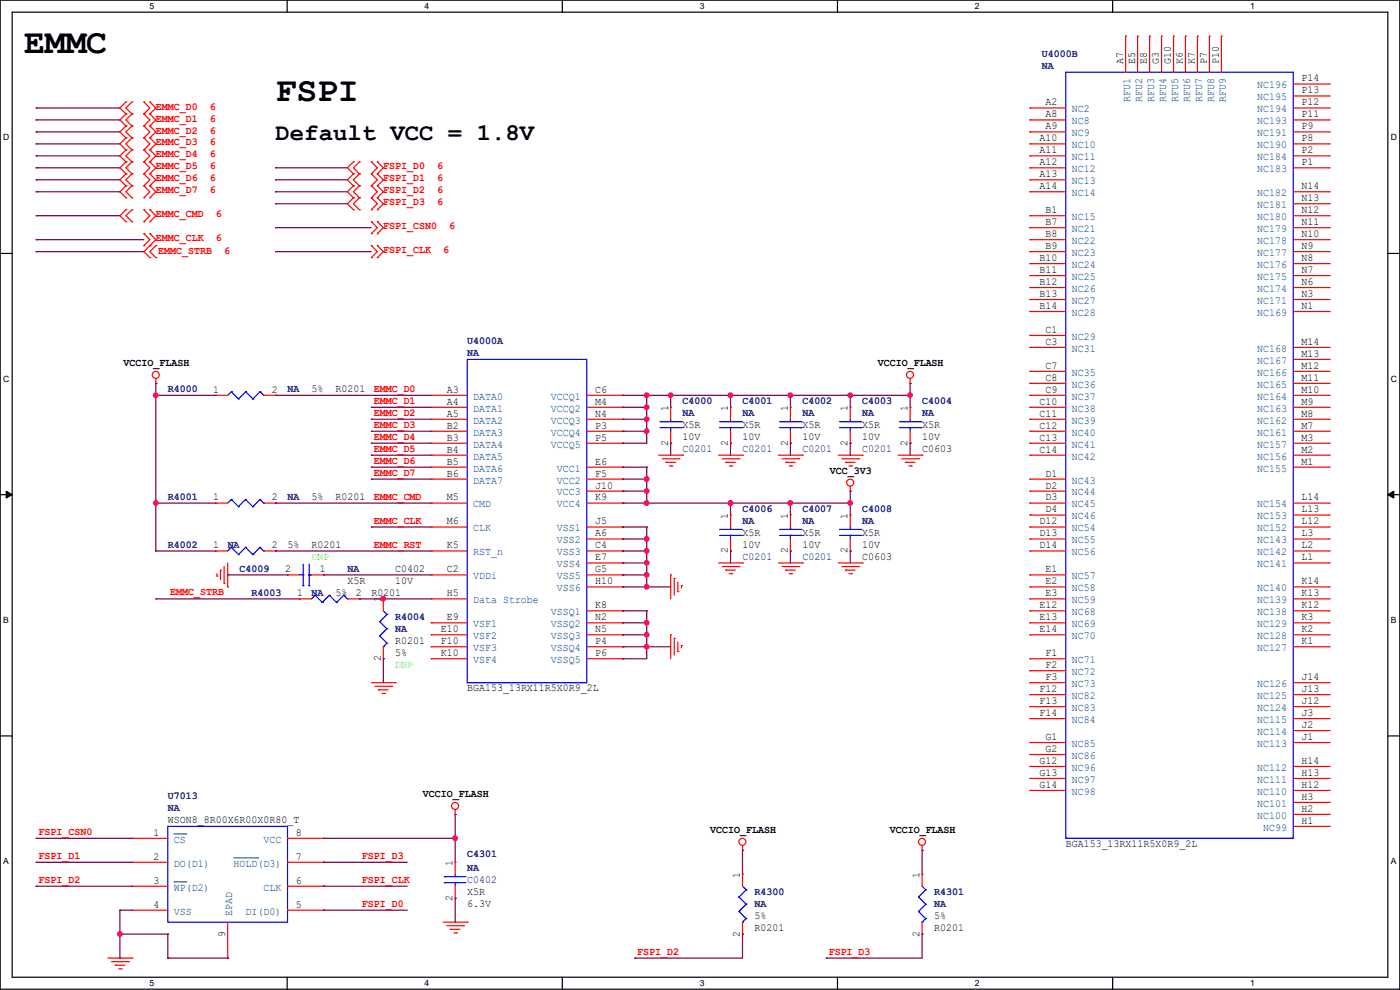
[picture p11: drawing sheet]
<svg xmlns="http://www.w3.org/2000/svg" width="297mm" height="210mm" viewBox="0 0 297 210" stroke-linecap="round" stroke-linejoin="round" font-family="sans-serif">
<path d="M0 0h297v209.8h-297zM2.6 2.6h291.8v204.7h-291.8z" fill="none" stroke="#000" stroke-width=".25"/>
<g fill="#fff">
<path d="M31.8 .3h.9v2h-.9z"/>
<path d="M31.8 207.6h.9v2h-.9z"/>
</g>
<path d="M60.9 0v2.6M60.9 207.3v2.5" fill="none" stroke="#000" stroke-width=".25"/>
<g fill="#fff">
<path d="M90.1 .3h1v2h-1z"/>
<path d="M90.1 207.6h1v2h-1z"/>
</g>
<path d="M119.3 0v2.6M119.3 207.3v2.5" fill="none" stroke="#000" stroke-width=".25"/>
<g fill="#fff">
<path d="M148.5 .3h.9v2h-.9z"/>
<path d="M148.5 207.6h.9v2h-.9z"/>
</g>
<path d="M177.7 0v2.6M177.7 207.3v2.5" fill="none" stroke="#000" stroke-width=".25"/>
<g fill="#fff">
<path d="M206.8 .3h1v2h-1z"/>
<path d="M206.8 207.6h1v2h-1z"/>
</g>
<path d="M236.1 0v2.6M236.1 207.3v2.5" fill="none" stroke="#000" stroke-width=".25"/>
<g fill="#fff">
<path d="M265.2 .3h1v2h-1z"/>
<path d="M265.2 207.6h1v2h-1z"/>
<path d="M.7 28.2h1.2v1.9h-1.2z"/>
<path d="M295.1 28.2h1.2v1.9h-1.2z"/>
<path d="M.7 79.3h1.2v2h-1.2z"/>
<path d="M295.1 79.3h1.2v2h-1.2z"/>
</g>
<path d="M0 53.8h2.6M294.4 53.8h2.6" fill="none" stroke="#000" stroke-width=".25"/>
<g fill="#fff">
<path d="M.7 130.5h1.2v2h-1.2z"/>
<path d="M295.1 130.5h1.1v2h-1.1z"/>
</g>
<path d="M0 104.9h2.6M294.4 104.9h2.6" fill="none" stroke="#000" stroke-width=".25"/>
<path d="M1.3 104.2l1.3 .7-1.3 .8zM294.4 104.9l1.3-.7v1.5z" fill="#000" stroke="#000" stroke-width=".21"/>
<g fill="#fff">
<path d="M.7 181.7h1.2v2h-1.2z"/>
<path d="M295.1 181.7h1.1v2h-1.1z"/>
</g>
<path d="M0 156.1h2.6M294.4 156.1h2.6" fill="none" stroke="#000" stroke-width=".25"/>
<g fill="none" stroke="#f00" stroke-width=".25">
<path d="M238.8 7.7h.1M238.8 7.7v7.6M241.3 7.7h.1M241.3 7.7v7.6M243.9 7.7h.1M243.9 7.7v7.6M246.4 7.7h.1M246.4 7.7v7.6M249 7.7h.1M249 7.7v7.6M251.5 7.7h.1M251.5 7.7v7.6"/>
<path d="M254 7.7h.1M254 7.7v7.6M256.6 7.7h.1M256.6 7.7v7.6M259.1 7.7h.1M259.1 7.7v7.6M274.4 17.8h7.6M282 17.8h.1M26.7 21.6h.1M26.7 24.2h.1M26.7 26.7h.1M26.7 29.3h.1"/>
<path d="M26.7 31.8h.1M26.7 34.3h.1M26.7 36.9h.1M26.7 39.4h.1M26.7 21.6l-1.3 1.3 1.3 1.3M26.7 29.3l-1.3 1.2 1.3 1.3M26.7 24.2l-1.3 1.2 1.3 1.3M26.7 31.8l-1.3 1.3 1.3 1.2M26.7 26.7l-1.3 1.3 1.3 1.3M26.7 34.3l-1.3 1.3 1.3 1.3M26.7 36.9l-1.3 1.2 1.3 1.3M26.7 39.4l-1.3 1.3 1.3 1.3"/>
<path d="M28 24.2h.1M28 21.6h.1M28 26.7h.1M28 29.3h.1M28 31.8h.1M28 34.3h.1M28 36.9h.1M28 39.4h.1M28 21.6l-1.3 1.3 1.3 1.3M28 26.7l-1.3 1.3 1.3 1.3M28 24.2l-1.3 1.2 1.3 1.3M28 29.3l-1.3 1.2 1.3 1.3"/>
<path d="M28 31.8l-1.3 1.3 1.3 1.2M28 34.3l-1.3 1.3 1.3 1.3M28 36.9l-1.3 1.2 1.3 1.3M28 39.4l-1.3 1.3 1.3 1.3M30.5 24.2h.1M30.5 21.6h.1M30.5 26.7h.1M30.5 29.3h.1M30.5 31.8h.1M30.5 34.3h.1M30.5 36.9h.1M30.5 39.4h.1"/>
<path d="M30.5 26.7l1.3 1.3-1.3 1.3M30.5 21.6l1.3 1.3-1.3 1.3M30.5 29.3l1.3 1.2-1.3 1.3M30.5 24.2l1.3 1.2-1.3 1.3M30.5 31.8l1.3 1.3-1.3 1.2M30.5 34.3l1.3 1.3-1.3 1.3M30.5 36.9l1.3 1.2-1.3 1.3M30.5 39.4l1.3 1.3-1.3 1.3M31.8 24.2h.1M31.8 21.6h.1M31.8 26.7h.1M31.8 29.3h.1"/>
<path d="M31.8 31.8h.1M31.8 34.3h.1M31.8 36.9h.1M31.8 39.4h.1M31.8 29.3l1.3 1.2-1.3 1.3M31.8 21.6l1.3 1.3-1.3 1.3M31.8 31.8l1.3 1.3-1.3 1.2M31.8 24.2l1.3 1.2-1.3 1.3M31.8 34.3l1.3 1.3-1.3 1.3M31.8 26.7l1.3 1.3-1.3 1.3M31.8 36.9l1.3 1.2-1.3 1.3M31.8 39.4l1.3 1.3-1.3 1.3"/>
<path d="M75 34.3h.1M75 36.9h.1M75 39.4h.1M75 34.3l-1.3 1.3 1.3 1.3M75 36.9l-1.3 1.2 1.3 1.3M75 39.4l-1.3 1.3 1.3 1.3M76.2 36.9h.1M76.2 34.3h.1M76.2 39.4h.1M76.2 34.3l-1.2 1.3 1.2 1.3M76.2 39.4l-1.2 1.3 1.2 1.3M76.2 36.9l-1.2 1.2 1.2 1.3"/>
<path d="M78.8 36.9h.1M78.8 34.3h.1M78.8 39.4h.1M78.8 39.4l1.3 1.3-1.3 1.3M78.8 34.3l1.3 1.3-1.3 1.3M78.8 36.9l1.3 1.2-1.3 1.3M80.1 36.9h.1M80.1 34.3h.1M80.1 39.4h.1M80.1 34.3l1.2 1.3-1.2 1.3M80.1 36.9l1.2 1.2-1.2 1.3M80.1 39.4l1.2 1.3-1.2 1.3"/>
<path d="M218.5 22.9h.1M218.5 25.4h.1M218.5 28h.1M218.5 30.5h.1M218.5 33.1h.1M218.5 35.6h.1M218.5 38.1h.1M218.5 22.9h7.6M218.5 25.4h7.6M218.5 28h7.6M218.5 30.5h7.6M218.5 33.1h7.6"/>
<path d="M218.5 35.6h7.6M218.5 38.1h7.6M274.4 22.9h7.6M274.4 25.4h7.6M274.4 28h7.6M274.4 30.5h7.6M274.4 33.1h7.6M274.4 35.6h7.6M274.4 20.4h7.6M282 35.6h.1M282 33.1h.1M282 30.5h.1"/>
<path d="M282 28h.1M282 25.4h.1M282 22.9h.1M282 20.4h.1M26.7 42h.1M26.7 44.5h.1M26.7 47h.1M26.7 44.5l-1.3 1.3 1.3 1.2M28 42h.1M28 47h.1M28 44.5h.1M28 44.5l-1.3 1.3 1.3 1.2"/>
<path d="M30.5 42h.1M30.5 47h.1M30.5 44.5h.1M30.5 52.1h.1M30.5 49.6h.1M30.5 44.5l1.3 1.3-1.3 1.2M30.5 49.6l1.3 1.2-1.3 1.3M31.8 42h.1M31.8 47h.1M31.8 44.5h.1M31.8 52.1h.1M31.8 49.6h.1"/>
<path d="M31.8 54.7h.1M31.8 44.5l1.3 1.3-1.3 1.2M31.8 49.6l1.3 1.2-2.6 2.6 1.3 1.3M33.1 54.7h.1M33.1 52.1h.1M33.1 52.1l-1.3 1.3 1.3 1.3M75 42h.1M75 44.5h.1M75 42l-1.3 1.2 1.3 1.3M76.2 42h.1M76.2 44.5h.1M76.2 42l-1.2 1.2 1.2 1.3"/>
<path d="M78.8 42h.1M78.8 44.5h.1M78.8 49.6h.1M78.8 47h.1M78.8 54.7h.1M78.8 52.1h.1M78.8 42l1.3 1.2-1.3 1.3M78.8 47l1.3 1.3-1.3 1.3M78.8 52.1l1.3 1.3-1.3 1.3M80.1 42h.1M80.1 44.5h.1M80.1 49.6h.1"/>
<path d="M80.1 47h.1M80.1 54.7h.1M80.1 52.1h.1M80.1 42l1.2 1.2-1.2 1.3M80.1 47l1.2 1.3-1.2 1.3M80.1 52.1l1.2 1.3-1.2 1.3M218.5 40.7h.1M218.5 45.8h.1M218.5 48.3h.1M218.5 50.8h.1M218.5 53.4h.1M218.5 55.9h.1"/>
<path d="M218.5 58.5h.1M218.5 40.7h7.6M218.5 45.8h7.6M218.5 48.3h7.6M218.5 50.8h7.6M218.5 53.4h7.6M218.5 55.9h7.6M218.5 58.5h7.6M274.4 40.7h7.6M274.4 45.8h7.6M274.4 48.3h7.6M274.4 50.8h7.6"/>
<path d="M274.4 53.4h7.6M274.4 55.9h7.6M274.4 58.5h7.6M274.4 43.2h7.6M282 58.5h.1M282 55.9h.1M282 53.4h.1M282 50.8h.1M282 48.3h.1M282 45.8h.1M282 43.2h.1M282 40.7h.1"/>
<path d="M218.5 61h.1M218.5 63.5h.1M218.5 66.1h.1M218.5 71.2h.1M218.5 73.7h.1M218.5 78.8h.1M218.5 61h7.6M218.5 63.5h7.6M218.5 66.1h7.6M218.5 71.2h7.6M218.5 73.7h7.6M218.5 78.8h7.6"/>
<path d="M274.4 61h7.6M274.4 63.5h7.6M274.4 66.1h7.6M274.4 73.7h7.6M274.4 78.8h7.6M274.4 76.2h7.6M282 78.8h.1M282 76.2h.1M282 73.7h.1M282 66.1h.1M282 63.5h.1M282 61h.1"/>
<path d="M33.1 81.3h.1M33.1 80.3v1M45.8 83.9h.1M45.8 83.9h2.5M55.9 83.9h2.6M58.5 83.9h.1M91.5 91.5h.1M91.5 83.9h.1M91.5 86.4h.1M91.5 88.9h.1M91.5 94h.1M91.5 96.6h.1"/>
<path d="M91.5 99.1h.1M91.5 96.6h7.6M91.5 83.9h7.6M91.5 86.4h7.6M91.5 88.9h7.6M91.5 91.5h7.6M91.5 94h7.6M91.5 99.1h7.6M124.5 83.9h7.6M124.5 86.4h7.6M124.5 88.9h7.6M124.5 91.5h7.6"/>
<path d="M124.5 94h7.6M124.5 99.1h7.6M132.1 99.1h.1M132.1 88.9h.1M132.1 86.4h.1M132.1 83.9h.1M132.1 94h.1M132.1 91.5h.1M139.7 96.6h5.1M140.5 97.3h3.6M141.3 98.1h.1M141.3 98.1h2"/>
<path d="M142 98.8h.5M142.3 86.4h.1M142.3 94h.1M142.3 86.4v2.5M142.3 91.5v2.5M142.5 98.8h.1M144.1 97.3h.1M144.8 96.6h.1M152.4 96.6h5.1M153.2 97.3h3.6M154 98.1h.1M154 98.1h2"/>
<path d="M154.7 98.8h.5M155 86.4h.1M155 94h.1M155 86.4v2.5M155 91.5v2.5M155.2 98.8h.1M156.8 97.3h.1M157.5 96.6h.1M165.1 96.6h5.1M165.9 97.3h3.6M166.7 98.1h.1M166.7 98.1h2"/>
<path d="M167.4 98.8h.5M167.7 86.4h.1M167.7 94h.1M167.7 86.4v2.5M167.7 91.5v2.5M167.9 98.8h.1M169.5 97.3h.1M170.2 96.6h.1M177.8 96.6h5.1M178.6 97.3h3.6M179.4 98.1h.1M179.4 98.1h2"/>
<path d="M180.1 98.8h.5M180.4 86.4h.1M180.4 94h.1M180.4 86.4v2.5M180.4 91.5v2.5M180.6 98.8h.1M182.2 97.3h.1M182.9 96.6h.1M190.5 96.6h5.1M191.3 97.3h3.6M192.1 98.1h.1M192.1 98.1h2"/>
<path d="M192.8 98.8h.5M193.1 81.3h.1M193.1 86.4h.1M193.1 94h.1M193.1 80.3v1M193.1 86.4v2.5M193.1 91.5v2.5M193.3 98.8h.1M194.9 97.3h.1M195.6 96.6h.1M218.5 81.3h.1M218.5 83.9h.1"/>
<path d="M218.5 86.4h.1M218.5 88.9h.1M218.5 91.5h.1M218.5 94h.1M218.5 96.6h.1M218.5 96.6h7.6M218.5 83.9h7.6M218.5 81.3h7.6M218.5 86.4h7.6M218.5 88.9h7.6M218.5 91.5h7.6M218.5 94h7.6"/>
<path d="M274.4 96.6h7.6M274.4 83.9h7.6M274.4 81.3h7.6M274.4 86.4h7.6M274.4 88.9h7.6M274.4 91.5h7.6M274.4 94h7.6M274.4 99.1h7.6M282 99.1h.1M282 96.6h.1M282 94h.1M282 91.5h.1"/>
<path d="M282 88.9h.1M282 86.4h.1M282 83.9h.1M282 81.3h.1M45.8 106.7h.1M45.8 116.9h.1M45.8 106.7h2.5M45.8 116.9h2.5M48.3 119.4v5.1M55.9 106.7h2.6M55.9 116.9h2.6M58.5 106.7h.1"/>
<path d="M58.5 116.9h.1M91.5 101.6h.1M91.5 116.9h.1M91.5 106.7h.1M91.5 111.8h.1M91.5 106.7h7.6M91.5 101.6h7.6M91.5 111.8h7.6M91.5 116.9h7.6M124.5 119.4h7.6M124.5 106.7h7.6M124.5 101.6h7.6"/>
<path d="M124.5 104.2h7.6M124.5 111.8h7.6M124.5 114.3h7.6M124.5 116.9h7.6M132.1 106.7h.1M132.1 119.4h.1M132.1 104.2h.1M132.1 114.3h.1M132.1 101.6h.1M132.1 111.8h.1M132.1 116.9h.1M152.4 119.4h5.1"/>
<path d="M155 109.3h.1M155 116.9h.1M155 109.3v2.5M155 114.3v2.6M157.5 119.4h.1M165.1 119.4h5.1M167.7 109.3h.1M167.7 116.9h.1M167.7 109.3v2.5M167.7 114.3v2.6M170.2 119.4h.1M177.8 119.4h5.1"/>
<path d="M180.4 104.2h.1M180.4 109.3h.1M180.4 116.9h.1M180.4 103.2v1M180.4 109.3v2.5M180.4 114.3v2.6M182.9 119.4h.1M218.5 101.6h.1M218.5 104.2h.1M218.5 106.7h.1M218.5 109.3h.1M218.5 111.8h.1"/>
<path d="M218.5 114.3h.1M218.5 116.9h.1M218.5 106.7h7.6M218.5 101.6h7.6M218.5 104.2h7.6M218.5 109.3h7.6M218.5 111.8h7.6M218.5 114.3h7.6M218.5 116.9h7.6M274.4 119.4h7.6M274.4 106.7h7.6M274.4 109.3h7.6"/>
<path d="M274.4 111.8h7.6M274.4 114.3h7.6M274.4 116.9h7.6M282 119.4h.1M282 116.9h.1M282 114.3h.1M282 111.8h.1M282 109.3h.1M282 106.7h.1M46 122.2h.1M46 121.7v.5M46.8 120.9h.1"/>
<path d="M46.8 120.9v2.1M47.5 123.7h.1M47.5 120.2v3.5M48.3 124.5h.1M61 122h.1M61 122h2.5M63.5 127h.1M63.5 127h2.6M66.1 122h2.5M68.6 122h.1M73.7 127h2.5M76.2 127h.1"/>
<path d="M81.3 127h.1M81.3 139.7h.1M81.3 127v2.6M81.3 137.2v2.5M91.5 122h.1M91.5 127h.1M91.5 132.1h.1M91.5 134.7h.1M91.5 137.2h.1M91.5 139.7h.1M91.5 127h7.6M91.5 122h7.6"/>
<path d="M91.5 132.1h7.6M91.5 134.7h7.6M91.5 139.7h7.6M91.5 137.2h7.6M124.5 122h7.6M124.5 124.5h7.6M124.5 129.6h7.6M124.5 132.1h7.6M124.5 134.7h7.6M124.5 139.7h7.6M124.5 137.2h7.6M132.1 137.2h.1"/>
<path d="M132.1 134.7h.1M132.1 132.1h.1M132.1 129.6h.1M132.1 139.7h.1M132.1 122h.1M132.1 124.5h.1M142.3 122h.1M142.3 134.7h.1M142.3 122v5M142.3 134.7v5M143 122.7h.1M143 135.4h.1"/>
<path d="M143 122.7v3.6M143 135.4v3.6M143.8 125.5h.1M143.8 138.2h.1M143.8 123.5v2M143.8 136.2v2M144.6 124.2h.1M144.6 136.9h.1M144.6 124.2v.6M144.6 136.9v.6M153.2 120.2h3.6M154 120.9h.1"/>
<path d="M154 120.9h2M154.7 121.7h.5M155.2 121.7h.1M156.8 120.2h.1M165.9 120.2h3.6M166.7 120.9h.1M166.7 120.9h2M167.4 121.7h.5M167.9 121.7h.1M169.5 120.2h.1M178.6 120.2h3.6M179.4 120.9h.1"/>
<path d="M179.4 120.9h2M180.1 121.7h.5M180.6 121.7h.1M182.2 120.2h.1M218.5 122h.1M218.5 124.5h.1M218.5 127h.1M218.5 129.6h.1M218.5 132.1h.1M218.5 134.7h.1M218.5 139.7h.1M218.5 127h7.6"/>
<path d="M218.5 122h7.6M218.5 124.5h7.6M218.5 129.6h7.6M218.5 132.1h7.6M218.5 134.7h7.6M218.5 139.7h7.6M274.4 127h7.6M274.4 124.5h7.6M274.4 129.6h7.6M274.4 132.1h7.6M274.4 134.7h7.6M274.4 137.2h7.6"/>
<path d="M282 137.2h.1M282 134.7h.1M282 132.1h.1M282 129.6h.1M282 127h.1M282 124.5h.1M78.8 144.8h5.1M79.5 145.6h3.6M80.3 146.3h.1M80.3 146.3h2M81.1 147.1h.5M81.6 147.1h.1"/>
<path d="M83.1 145.6h.1M83.9 144.8h.1M218.5 142.3h.1M218.5 144.8h.1M218.5 147.4h.1M218.5 149.9h.1M218.5 152.4h.1M218.5 157.5h.1M218.5 144.8h7.6M218.5 142.3h7.6M218.5 147.4h7.6M218.5 149.9h7.6"/>
<path d="M218.5 152.4h7.6M218.5 157.5h7.6M274.4 144.8h7.6M274.4 147.4h7.6M274.4 149.9h7.6M274.4 152.4h7.6M274.4 157.5h7.6M274.4 155h7.6M282 157.5h.1M282 155h.1M282 152.4h.1M282 149.9h.1"/>
<path d="M282 147.4h.1M282 144.8h.1M28 177.8h.1M28 177.8h7.6M61 177.8h7.6M68.6 177.8h.1M96.6 172.8h.1M96.6 171.7v1.1M157.5 179.4v1M195.6 179.4v1M218.5 160.1h.1M218.5 162.6h.1"/>
<path d="M218.5 165.1h.1M218.5 167.7h.1M218.5 160.1h7.6M218.5 162.6h7.6M218.5 165.1h7.6M218.5 167.7h7.6M274.4 162.6h7.6M274.4 165.1h7.6M274.4 167.7h7.6M274.4 175.3h7.6M274.4 172.8h7.6M274.4 170.2h7.6"/>
<path d="M282 175.3h.1M282 172.8h.1M282 170.2h.1M282 167.7h.1M282 165.1h.1M282 162.6h.1M28 188h.1M28 193.1h.1M28 182.9h.1M28 188h7.6M28 193.1h7.6M28 182.9h7.6"/>
<path d="M48.3 195.6v7.6M61 188h7.6M61 193.1h7.6M61 182.9h7.6M68.6 193.1h.1M68.6 188h.1M68.6 182.9h.1M94 195.6h5.1M94.8 196.4h3.5M95.5 197.1h.1M95.5 197.1h2.1M96.3 197.9h.5"/>
<path d="M96.6 182.9h.1M96.6 190.5h.1M96.6 182.9v2.6M96.6 188v2.5M96.8 197.9h.1M98.3 196.4h.1M99.1 195.6h.1M157.5 180.4h.1M157.5 185.5h.1M157.5 198.2h.1M157.5 185.5v2.5M157.5 195.6v2.6"/>
<path d="M195.6 180.4h.1M195.6 185.5h.1M195.6 198.2h.1M195.6 185.5v2.5M195.6 195.6v2.6M22.9 203.2h5.1M23.7 204h3.5M24.4 204.8h.1M24.4 204.8h2.1M25.2 205.5h.5M25.7 205.5h.1M27.2 204h.1"/>
<path d="M28 203.2h.1M48.3 203.2h.1"/>
<circle cx="33" cy="79.5" r=".74"/>
<circle cx="193.1" cy="79.5" r=".74"/>
<circle cx="180.4" cy="102.4" r=".74"/>
<circle cx="96.5" cy="171" r=".74"/>
<circle cx="157.5" cy="178.6" r=".74"/>
<circle cx="195.6" cy="178.6" r=".74"/>
</g>
<g fill="none" stroke="#00f" stroke-width=".25">
<path d="M226.1 15.3h48.3v162.5h-48.3zM99.1 76.2h25.4v68.6h-25.4zM49.1 83.1h.1M49.1 83.1l-.8 .8M49.1 83.1l1.5 1.5M50.6 84.6h.1M52.1 83.1h.1M52.1 83.1l-1.5 1.5M52.1 83.1l1.5 1.5M53.6 84.6h.1M55.2 83.1h.1M55.2 83.1l-1.6 1.5"/>
<path d="M55.2 83.1l.7 .8M55.9 83.9h.1M140 90.7h4.6M140 89.5h4.6M142.3 89.5h.1M142.3 90.7h.1M142.3 88.9v.6M142.3 90.7v.8M144.6 90.7h.1M144.6 89.5h.1M152.7 90.7h4.6M152.7 89.5h4.6"/>
<path d="M155 89.5h.1M155 90.7h.1M155 88.9v.6M155 90.7v.8M157.3 90.7h.1M157.3 89.5h.1M165.4 90.7h4.6M165.4 89.5h4.6M167.7 89.5h.1M167.7 90.7h.1M167.7 88.9v.6M167.7 90.7v.8"/>
<path d="M170 90.7h.1M170 89.5h.1M178.1 90.7h4.6M178.1 89.5h4.6M180.4 89.5h.1M180.4 90.7h.1M180.4 88.9v.6M180.4 90.7v.8M182.7 90.7h.1M182.7 89.5h.1M190.8 90.7h4.6M190.8 89.5h4.6"/>
<path d="M193.1 89.5h.1M193.1 90.7h.1M193.1 88.9v.6M193.1 90.7v.8M195.4 90.7h.1M195.4 89.5h.1M49.1 106h.1M49.1 116.1h.1M49.1 106l-.8 .7M49.1 106l1.5 1.5M49.1 116.1l-.8 .8M49.1 116.1l1.5 1.5"/>
<path d="M50.6 107.5h.1M50.6 117.6h.1M52.1 106h.1M52.1 116.1h.1M52.1 106l-1.5 1.5M52.1 106l1.5 1.5M52.1 116.1l-1.5 1.5M52.1 116.1l1.5 1.5M53.6 107.5h.1M53.6 117.6h.1M55.2 106h.1M55.2 116.1h.1"/>
<path d="M55.2 106l-1.6 1.5M55.2 106l.7 .7M55.2 116.1l-1.6 1.5M55.2 116.1l.7 .8M55.9 106.7h.1M55.9 116.9h.1M64.3 119.7v4.5M65.6 119.7v4.5M152.7 113.6h4.6M152.7 112.3h4.6M155 112.3h.1M155 113.6h.1"/>
<path d="M155 111.8v.5M155 113.6v.7M157.3 113.6h.1M157.3 112.3h.1M165.4 113.6h4.6M165.4 112.3h4.6M167.7 112.3h.1M167.7 113.6h.1M167.7 111.8v.5M167.7 113.6v.7M170 113.6h.1M170 112.3h.1"/>
<path d="M178.1 113.6h4.6M178.1 112.3h4.6M180.4 112.3h.1M180.4 113.6h.1M180.4 111.8v.5M180.4 113.6v.7M182.7 113.6h.1M182.7 112.3h.1M63.5 122h.8M64.3 124.2h.1M64.3 122h.1M65.6 122h.1"/>
<path d="M65.6 124.2h.1M65.6 122h.5M66.8 126.3h.1M66.8 126.3l-.7 .7M66.8 126.3l1.6 1.5M68.4 127.8h.1M69.9 126.3h.1M69.9 126.3l-1.5 1.5M69.9 126.3l1.5 1.5M71.4 127.8h.1M72.9 126.3h.1M72.9 126.3l-1.5 1.5"/>
<path d="M72.9 126.3l.8 .7M73.7 127h.1M80.6 131.9h.1M80.6 134.9h.1M80.6 131.9l1.5 1.5M80.6 134.9l1.5 1.5M81.3 137.2h.1M81.3 129.6l.8 .7M82.1 130.3h.1M82.1 133.4h.1M82.1 136.4h.1M82.1 130.3l-1.5 1.6"/>
<path d="M82.1 133.4l-1.5 1.5M82.1 136.4l-.8 .8M35.6 175.3h25.4v20.3h-25.4zM94.3 187.2h.1M94.3 186h.1M94.3 187.2h4.5M94.3 186h4.5M96.6 186h.1M96.6 187.2h.1M96.6 185.5v.5M96.6 187.2v.8M156.8 190.3h.1"/>
<path d="M156.8 193.3h.1M156.8 190.3l1.5 1.5M156.8 193.3l1.5 1.6M157.5 195.6h.1M157.5 188l.8 .8M158.3 188.8h.1M158.3 191.8h.1M158.3 194.9h.1M158.3 188.8l-1.5 1.5M158.3 191.8l-1.5 1.5M158.3 194.9l-.8 .7M194.9 190.3h.1"/>
<path d="M194.9 193.3h.1M194.9 190.3l1.5 1.5M194.9 193.3l1.5 1.6M195.6 195.6h.1M195.6 188l.8 .8M196.4 188.8h.1M196.4 191.8h.1M196.4 194.9h.1M196.4 188.8l-1.5 1.5M196.4 191.8l-1.5 1.5M196.4 194.9l-.8 .7"/>
</g>
<path d="M36.9 176.9h2.5M39.4 176.9h.1M36.9 187.1h2.5M39.4 187.1h.1M49.6 182h5.1M54.7 182h.1" fill="none" stroke="#003f7f" stroke-width=".21"/>
<g fill="none" stroke="#7f003f" stroke-width=".25">
<path d="M7.7 38.1h.1M7.7 30.5h.1M7.7 28h.1M7.7 25.4h.1M7.7 35.6h.1M7.7 33.1h.1M7.7 22.9h.1M7.7 38.1h17.7M7.7 30.5h17.7M7.7 28h17.7M7.7 25.4h17.7M7.7 35.6h17.7"/>
<path d="M7.7 33.1h17.7M7.7 22.9h17.7M58.5 35.6h.1M58.5 38.1h.1M58.5 38.1h15.2M58.5 35.6h15.2M7.7 40.7h.1M7.7 45.8h.1M7.7 50.8h.1M7.7 53.4h.1M7.7 40.7h17.7M7.7 45.8h17.7"/>
<path d="M7.7 50.8h22.8M7.7 53.4h22.8M58.5 40.7h.1M58.5 43.2h.1M58.5 48.3h.1M58.5 53.4h.1M58.5 40.7h15.2M58.5 53.4h20.3M58.5 43.2h15.2M58.5 48.3h20.3M33.1 83.9h.1M33.1 81.3h.1"/>
<path d="M33.1 81.3v35.6M33.1 83.9h12.7M58.5 83.9h.1M58.5 83.9h33M78.8 94h.1M78.8 91.5h.1M78.8 86.4h.1M78.8 88.9h.1M78.8 99.1h.1M78.8 96.6h.1M78.8 99.1h12.7M78.8 94h12.7"/>
<path d="M78.8 91.5h12.7M78.8 86.4h12.7M78.8 88.9h12.7M78.8 96.6h12.7M132.1 99.1h.1M132.1 94h.1M132.1 88.9h.1M132.1 86.4h.1M132.1 91.5h.1M132.1 83.9h.1M132.1 99.1h5.1M132.1 91.5h5.1"/>
<path d="M132.1 86.4h5.1M132.1 83.9h61M132.1 88.9h5.1M137.2 99.1h.1M137.2 83.9h.1M137.2 91.5h.1M137.2 88.9h.1M137.2 86.4h.1M137.2 83.9v10.1h-5.1M137.2 99.1v7.6M142.3 94h.1M142.3 83.9h.1"/>
<path d="M142.3 83.9v2.5M142.3 94v2.6M155 83.9h.1M155 94h.1M155 83.9v2.5M155 94v2.6M167.7 94h.1M167.7 83.9h.1M167.7 83.9v2.5M167.7 94v2.6M180.4 94h.1M180.4 83.9h.1"/>
<path d="M180.4 83.9v2.5M180.4 94v2.6M193.1 81.3h.1M193.1 94h.1M193.1 83.9h.1M193.1 81.3v5.1M193.1 94v2.6M33.1 106.7h.1M33.1 116.9h.1M33.1 116.9h12.7M33.1 106.7h12.7M58.5 116.9h.1"/>
<path d="M58.5 106.7h.1M58.5 116.9h33M58.5 106.7h33M78.8 111.8h.1M78.8 101.6h.1M78.8 111.8h12.7M78.8 101.6h12.7M132.1 119.4h.1M132.1 111.8h.1M132.1 114.3h.1M132.1 116.9h.1M132.1 101.6h.1"/>
<path d="M132.1 106.7h.1M132.1 104.2h.1M132.1 119.4h5.1M132.1 111.8h5.1M132.1 114.3h5.1M132.1 116.9h5.1M132.1 106.7h48.3M132.1 101.6h5.1M132.1 104.2h5.1M137.2 119.4h.1M137.2 111.8h.1M137.2 116.9h.1"/>
<path d="M137.2 106.7h.1M137.2 104.2h.1M137.2 101.6h.1M137.2 114.3h.1M137.2 111.8v12.7M155 106.7h.1M155 116.9h.1M155 106.7v2.6M155 116.9v2.5M167.7 106.7h.1M167.7 116.9h.1M167.7 106.7v2.6"/>
<path d="M167.7 116.9v2.5M180.4 104.2h.1M180.4 116.9h.1M180.4 106.7h.1M180.4 104.2v5.1M180.4 116.9v2.5M33.1 127h.1M33.1 127h30.4M48.3 122h.1M48.3 122h12.7M68.6 122h.1M68.6 122h22.9"/>
<path d="M76.2 127h.1M76.2 127h15.3M81.3 139.7h.1M81.3 127h.1M81.3 139.7v5.1M132.1 122h.1M132.1 124.5h.1M132.1 134.7h.1M132.1 137.2h.1M132.1 132.1h.1M132.1 139.7h.1M132.1 129.6h.1"/>
<path d="M132.1 124.5h10.2M132.1 122h5.1M132.1 137.2h10.2M132.1 134.7h5.1M132.1 132.1h5.1M132.1 129.6h5.1M137.2 124.5h.1M137.2 137.2h.1M137.2 134.7h.1M137.2 132.1h.1M137.2 129.6h.1M137.2 122h.1"/>
<path d="M137.2 129.6v10.1h-5.1M7.7 177.8h.1M7.7 177.8h20.3M68.6 177.8h28M96.6 177.8h.1M96.6 172.8h.1M96.6 172.8v10.1M7.7 182.9h.1M7.7 188h.1M7.7 182.9h20.3M7.7 188h20.3M25.4 193.1h.1"/>
<path d="M25.4 198.2h.1M25.4 193.1h2.6M25.4 193.1v10.1M25.4 198.2h10.2M35.6 198.2h.1M35.6 198.2v5M68.6 182.9h.1M68.6 193.1h.1M68.6 188h.1M68.6 182.9h17.8M68.6 188h17.8M68.6 193.1h17.8"/>
<path d="M96.6 190.5h.1M96.6 190.5v5.1M157.5 180.4h.1M157.5 198.2h.1M157.5 180.4v5.1M157.5 198.2v5h-22.8M195.6 180.4h.1M195.6 198.2h.1M195.6 180.4v5.1M195.6 198.2v5h-20.3M25.4 203.2h.1M35.6 203.2h.1"/>
<path d="M35.6 203.2h12.7M48.3 203.2h.1M134.7 203.2h.1M175.3 203.2h.1"/>
</g>
<g fill="#f0f" stroke="#f0f" stroke-width=".25">
<circle cx="137.2" cy="121.9" r=".49"/>
<circle cx="137.2" cy="119.4" r=".49"/>
<circle cx="137.2" cy="114.3" r=".49"/>
<circle cx="137.2" cy="116.9" r=".49"/>
<circle cx="137.2" cy="106.7" r=".49"/>
<circle cx="155" cy="106.7" r=".49"/>
<circle cx="167.7" cy="106.7" r=".49"/>
<circle cx="137.2" cy="104.2" r=".49"/>
<circle cx="137.2" cy="101.6" r=".49"/>
<circle cx="137.2" cy="83.8" r=".49"/>
<circle cx="137.2" cy="137.2" r=".49"/>
<circle cx="137.2" cy="134.6" r=".49"/>
<circle cx="137.2" cy="132.1" r=".49"/>
<circle cx="137.2" cy="91.5" r=".49"/>
<circle cx="137.2" cy="88.9" r=".49"/>
<circle cx="137.2" cy="86.4" r=".49"/>
<circle cx="193.1" cy="83.8" r=".49"/>
<circle cx="180.4" cy="83.8" r=".49"/>
<circle cx="180.4" cy="106.7" r=".49"/>
<circle cx="155" cy="83.8" r=".49"/>
<circle cx="142.3" cy="83.8" r=".49"/>
<circle cx="167.7" cy="83.8" r=".49"/>
<circle cx="137.2" cy="124.5" r=".49"/>
<circle cx="33" cy="83.8" r=".49"/>
<circle cx="33" cy="106.7" r=".49"/>
<circle cx="81.3" cy="127" r=".49"/>
<circle cx="96.5" cy="177.8" r=".49"/>
<circle cx="25.4" cy="198.1" r=".49"/>
</g>
<g font-size="7.4">
<text x="5.1" y="11.3">EMMC</text>
<text x="58.5" y="21.4">FSPI</text>
</g>
<text font-size="5.1" x="58.5" y="29.7">Default VCC = 1.8V</text>
<g font-size="2.3" fill="#00007f">
<text x="221" y="12.1">U4000B</text>
<text x="221" y="14.6">NA</text>
<text x="99.1" y="73">U4000A</text>
<text x="99.1" y="75.6">NA</text>
<text x="35.6" y="83.2">R4000</text>
<text x="61" y="83.2">NA</text>
<text x="144.8" y="85.7">C4000</text>
<text x="144.8" y="88.3">NA</text>
<text x="157.5" y="85.7">C4001</text>
<text x="157.5" y="88.3">NA</text>
<text x="170.2" y="85.7">C4002</text>
<text x="170.2" y="88.3">NA</text>
<text x="182.9" y="85.7">C4003</text>
<text x="182.9" y="88.3">NA</text>
<text x="195.6" y="85.7">C4004</text>
<text x="195.6" y="88.3">NA</text>
<text x="144.8" y="95.9">C0201</text>
<text x="157.5" y="95.9">C0201</text>
<text x="170.2" y="95.9">C0201</text>
<text x="182.9" y="95.9">C0201</text>
<text x="35.6" y="106">R4001</text>
<text x="61" y="106">NA</text>
<text x="157.5" y="108.6">C4006</text>
<text x="157.5" y="111.1">NA</text>
<text x="170.2" y="108.6">C4007</text>
<text x="170.2" y="111.1">NA</text>
<text x="182.9" y="108.6">C4008</text>
<text x="182.9" y="111.1">NA</text>
<text x="35.6" y="116.2">R4002</text>
<text x="48.3" y="116.2">NA</text>
<text x="157.5" y="118.7">C0201</text>
<text x="170.2" y="118.7">C0201</text>
<text x="50.8" y="121.3">C4009</text>
<text x="73.7" y="121.3">NA</text>
<text x="53.4" y="126.4">R4003</text>
<text x="66.1" y="126.4">NA</text>
<text x="83.9" y="131.4">R4004</text>
<text x="83.9" y="134">NA</text>
<text x="35.6" y="169.5">U7013</text>
<text x="35.6" y="172.1">NA</text>
<text x="99.1" y="181.7">C4301</text>
<text x="99.1" y="184.8">NA</text>
<text x="99.1" y="187.3">C0402</text>
<text x="160.1" y="189.9">R4300</text>
<text x="198.2" y="189.9">R4301</text>
<text x="160.1" y="192.4">NA</text>
<text x="198.2" y="192.4">NA</text>
</g>
<g font-size="2.3">
<text x="238.2" y="13.5" transform="rotate(-90 238.2 13.5)">A7</text>
<text x="240.8" y="13.5" transform="rotate(-90 240.8 13.5)">E5</text>
<text x="243.3" y="13.5" transform="rotate(-90 243.3 13.5)">E8</text>
<text x="245.9" y="13.5" transform="rotate(-90 245.9 13.5)">G3</text>
<text x="248.4" y="13.5" transform="rotate(-90 248.4 13.5)">G10</text>
<text x="251" y="13.5" transform="rotate(-90 251 13.5)">K6</text>
<text x="253.5" y="13.5" transform="rotate(-90 253.5 13.5)">K7</text>
<text x="256" y="13.5" transform="rotate(-90 256 13.5)">P7</text>
<text x="258.6" y="13.5" transform="rotate(-90 258.6 13.5)">P10</text>
<text x="276.1" y="17.3">P14</text>
<text x="221.8" y="22.4">A2</text>
<text x="276.1" y="22.4">P12</text>
<text x="276.1" y="19.8">P13</text>
<text x="220.5" y="30">A10</text>
<text x="221.8" y="24.9">A8</text>
<text x="221.8" y="27.4">A9</text>
<text x="276.1" y="30">P8</text>
<text x="276.1" y="27.4">P9</text>
<text x="276.1" y="24.9">P11</text>
<text x="220.5" y="32.5">A11</text>
<text x="220.5" y="35.1">A12</text>
<text x="276.1" y="35.1">P1</text>
<text x="276.1" y="32.5">P2</text>
<text x="220.5" y="37.6">A13</text>
<text x="220.5" y="40.1">A14</text>
<text x="276.1" y="40.1">N14</text>
<text x="221.8" y="45.2">B1</text>
<text x="221.8" y="47.8">B7</text>
<text x="276.1" y="47.8">N11</text>
<text x="276.1" y="45.2">N12</text>
<text x="276.1" y="42.7">N13</text>
<text x="221.8" y="50.3">B8</text>
<text x="221.8" y="52.8">B9</text>
<text x="276.1" y="52.8">N9</text>
<text x="276.1" y="50.3">N10</text>
<text x="220.5" y="55.4">B10</text>
<text x="220.5" y="57.9">B11</text>
<text x="276.1" y="57.9">N7</text>
<text x="276.1" y="55.4">N8</text>
<text x="220.5" y="60.5">B12</text>
<text x="220.5" y="63">B13</text>
<text x="220.5" y="65.5">B14</text>
<text x="276.1" y="65.5">N1</text>
<text x="276.1" y="63">N3</text>
<text x="276.1" y="60.5">N6</text>
<text x="221.8" y="70.6">C1</text>
<text x="26.2" y="77.6">VCCIO_FLASH</text>
<text x="186.2" y="77.6">VCCIO_FLASH</text>
<text x="221.8" y="73.2">C3</text>
<text x="276.1" y="75.7">M13</text>
<text x="276.1" y="73.2">M14</text>
<text x="45.3" y="83.3">1</text>
<text x="57.7" y="83.3">2</text>
<text x="66.1" y="83.2">5%</text>
<text x="71.2" y="83.2">R0201</text>
<text x="94.8" y="83.3">A3</text>
<text x="126.3" y="83.3">C6</text>
<text x="221.8" y="78.2">C7</text>
<text x="221.8" y="80.8">C8</text>
<text x="221.8" y="83.3">C9</text>
<text x="276.1" y="83.3">M10</text>
<text x="276.1" y="80.8">M11</text>
<text x="276.1" y="78.2">M12</text>
<text x="94.8" y="85.9">A4</text>
<text x="94.8" y="88.4">A5</text>
<text x="126.3" y="88.4">N4</text>
<text x="126.3" y="85.9">M4</text>
<text x="141.7" y="87.2" transform="rotate(-90 141.7 87.2)">1</text>
<text x="154.4" y="87.2" transform="rotate(-90 154.4 87.2)">1</text>
<text x="167.1" y="87.2" transform="rotate(-90 167.1 87.2)">1</text>
<text x="179.8" y="87.2" transform="rotate(-90 179.8 87.2)">1</text>
<text x="192.5" y="87.2" transform="rotate(-90 192.5 87.2)">1</text>
<text x="220.5" y="85.9">C10</text>
<text x="220.5" y="88.4">C11</text>
<text x="276.1" y="88.4">M8</text>
<text x="276.1" y="85.9">M9</text>
<text x="94.8" y="90.9">B2</text>
<text x="94.8" y="93.5">B3</text>
<text x="126.3" y="93.5">P5</text>
<text x="126.3" y="90.9">P3</text>
<text x="141.7" y="94.5" transform="rotate(-90 141.7 94.5)">2</text>
<text x="144.8" y="90.8">X5R</text>
<text x="144.8" y="93.3">10V</text>
<text x="154.4" y="94.5" transform="rotate(-90 154.4 94.5)">2</text>
<text x="157.5" y="90.8">X5R</text>
<text x="157.5" y="93.3">10V</text>
<text x="167.1" y="94.5" transform="rotate(-90 167.1 94.5)">2</text>
<text x="170.2" y="90.8">X5R</text>
<text x="170.2" y="93.3">10V</text>
<text x="179.8" y="94.5" transform="rotate(-90 179.8 94.5)">2</text>
<text x="182.9" y="90.8">X5R</text>
<text x="182.9" y="93.3">10V</text>
<text x="192.5" y="94.5" transform="rotate(-90 192.5 94.5)">2</text>
<text x="195.6" y="95.9">C0603</text>
<text x="195.6" y="90.8">X5R</text>
<text x="195.6" y="93.3">10V</text>
<text x="220.5" y="90.9">C12</text>
<text x="220.5" y="93.5">C13</text>
<text x="276.1" y="93.5">M3</text>
<text x="276.1" y="90.9">M7</text>
<text x="94.8" y="96">B4</text>
<text x="94.8" y="98.6">B5</text>
<text x="94.8" y="101.1">B6</text>
<text x="126.3" y="101.1">F5</text>
<text x="126.3" y="98.6">E6</text>
<text x="176.1" y="100.5">VCC_3V3</text>
<text x="220.5" y="96">C14</text>
<text x="221.8" y="101.1">D1</text>
<text x="276.1" y="98.6">M1</text>
<text x="276.1" y="96">M2</text>
<text x="45.3" y="106.2">1</text>
<text x="57.7" y="106.2">2</text>
<text x="66.1" y="106">5%</text>
<text x="71.2" y="106">R0201</text>
<text x="94.8" y="106.2">M5</text>
<text x="126.3" y="106.2">K9</text>
<text x="126.3" y="103.6">J10</text>
<text x="221.8" y="103.6">D2</text>
<text x="221.8" y="106.2">D3</text>
<text x="276.1" y="106.2">L14</text>
<text x="94.8" y="111.3">M6</text>
<text x="126.3" y="113.8">A6</text>
<text x="126.3" y="111.3">J5</text>
<text x="154.4" y="110" transform="rotate(-90 154.4 110)">1</text>
<text x="157.5" y="113.7">X5R</text>
<text x="167.1" y="110" transform="rotate(-90 167.1 110)">1</text>
<text x="170.2" y="113.7">X5R</text>
<text x="179.8" y="110" transform="rotate(-90 179.8 110)">1</text>
<text x="182.9" y="113.7">X5R</text>
<text x="220.5" y="111.3">D12</text>
<text x="220.5" y="113.8">D13</text>
<text x="221.8" y="108.7">D4</text>
<text x="276.1" y="113.8">L3</text>
<text x="276.1" y="111.3">L12</text>
<text x="276.1" y="108.7">L13</text>
<text x="45.3" y="116.3">1</text>
<text x="57.7" y="116.3">2</text>
<text x="61" y="116.2">5%</text>
<text x="66.1" y="116.2">R0201</text>
<text x="94.8" y="116.3">K5</text>
<text x="126.3" y="118.9">E7</text>
<text x="126.3" y="116.3">C4</text>
<text x="154.4" y="117.4" transform="rotate(-90 154.4 117.4)">2</text>
<text x="157.5" y="116.2">10V</text>
<text x="167.1" y="117.4" transform="rotate(-90 167.1 117.4)">2</text>
<text x="170.2" y="116.2">10V</text>
<text x="179.8" y="117.4" transform="rotate(-90 179.8 117.4)">2</text>
<text x="182.9" y="118.7">C0603</text>
<text x="182.9" y="116.2">10V</text>
<text x="220.5" y="116.3">D14</text>
<text x="276.1" y="118.9">L1</text>
<text x="276.1" y="116.3">L2</text>
<text x="60.5" y="121.4">2</text>
<text x="67.9" y="121.4">1</text>
<text x="73.7" y="123.8">X5R</text>
<text x="83.9" y="123.8">10V</text>
<text x="83.9" y="121.3">C0402</text>
<text x="94.8" y="121.4">C2</text>
<text x="126.3" y="121.4">G5</text>
<text x="126.3" y="124">H10</text>
<text x="221.8" y="121.4">E1</text>
<text x="221.8" y="124">E2</text>
<text x="276.1" y="124">K14</text>
<text x="63" y="126.5">1</text>
<text x="71.2" y="126.4">5%</text>
<text x="75.5" y="126.5">2</text>
<text x="78.8" y="126.4">R0201</text>
<text x="80.8" y="127.8" transform="rotate(-90 80.8 127.8)">1</text>
<text x="94.8" y="126.5">H5</text>
<text x="94.8" y="131.6">E9</text>
<text x="126.3" y="131.6">N2</text>
<text x="126.3" y="129">K8</text>
<text x="220.5" y="129">E12</text>
<text x="220.5" y="131.6">E13</text>
<text x="221.8" y="126.5">E3</text>
<text x="276.1" y="131.6">K3</text>
<text x="276.1" y="129">K12</text>
<text x="276.1" y="126.5">K13</text>
<text x="83.9" y="136.5">R0201</text>
<text x="93.5" y="134.1">E10</text>
<text x="93.5" y="136.7">F10</text>
<text x="126.3" y="136.7">P4</text>
<text x="126.3" y="134.1">N5</text>
<text x="220.5" y="134.1">E14</text>
<text x="276.1" y="136.7">K1</text>
<text x="276.1" y="134.1">K2</text>
<text x="80.8" y="140.3" transform="rotate(-90 80.8 140.3)">2</text>
<text x="83.9" y="139.1">5%</text>
<text x="93.5" y="139.2">K10</text>
<text x="126.3" y="139.2">P6</text>
<text x="221.8" y="139.2">F1</text>
<text x="221.8" y="141.7">F2</text>
<text x="99.1" y="146.7">BGA153_13RX11R5X0R9_2L</text>
<text x="220.5" y="146.8">F12</text>
<text x="220.5" y="149.4">F13</text>
<text x="221.8" y="144.3">F3</text>
<text x="276.1" y="149.4">J12</text>
<text x="276.1" y="146.8">J13</text>
<text x="276.1" y="144.3">J14</text>
<text x="220.5" y="151.9">F14</text>
<text x="276.1" y="154.4">J2</text>
<text x="276.1" y="151.9">J3</text>
<text x="221.8" y="157">G1</text>
<text x="221.8" y="159.5">G2</text>
<text x="276.1" y="157">J1</text>
<text x="220.5" y="162.1">G12</text>
<text x="220.5" y="164.6">G13</text>
<text x="220.5" y="167.1">G14</text>
<text x="276.1" y="167.1">H12</text>
<text x="276.1" y="164.6">H13</text>
<text x="276.1" y="162.1">H14</text>
<text x="89.7" y="169">VCCIO_FLASH</text>
<text x="276.1" y="172.2">H2</text>
<text x="276.1" y="169.7">H3</text>
<text x="32.6" y="177.3">1</text>
<text x="35.6" y="174.6">WSON8_8R00X6R00X0R80_T</text>
<text x="62.8" y="177.3">8</text>
<text x="150.7" y="176.7">VCCIO_FLASH</text>
<text x="188.8" y="176.7">VCCIO_FLASH</text>
<text x="226.1" y="179.7">BGA153_13RX11R5X0R9_2L</text>
<text x="276.1" y="174.8">H1</text>
<text x="32.6" y="182.4">2</text>
<text x="62.8" y="182.4">7</text>
<text x="96" y="183.7" transform="rotate(-90 96 183.7)">1</text>
<text x="32.6" y="187.5">3</text>
<text x="62.8" y="187.5">6</text>
<text x="96" y="191.1" transform="rotate(-90 96 191.1)">2</text>
<text x="99.1" y="189.9">X5R</text>
<text x="157" y="186.2" transform="rotate(-90 157 186.2)">1</text>
<text x="195.1" y="186.2" transform="rotate(-90 195.1 186.2)">1</text>
<text x="32.6" y="192.5">4</text>
<text x="62.8" y="192.5">5</text>
<text x="99.1" y="192.4">6.3V</text>
<text x="160.1" y="197.5">R0201</text>
<text x="160.1" y="194.9">5%</text>
<text x="198.2" y="197.5">R0201</text>
<text x="198.2" y="194.9">5%</text>
<text x="47.8" y="198.7" transform="rotate(-90 47.8 198.7)">9</text>
<text x="157" y="198.7" transform="rotate(-90 157 198.7)">2</text>
<text x="195.1" y="198.7" transform="rotate(-90 195.1 198.7)">2</text>
</g>
<g font-size="2.3" fill="#f00">
<text x="33.1" y="23.2">EMMC_D0</text>
<text x="44.5" y="23.2">6</text>
<text x="33.1" y="25.8">EMMC_D1</text>
<text x="33.1" y="28.3">EMMC_D2</text>
<text x="44.5" y="25.8">6</text>
<text x="44.5" y="28.3">6</text>
<text x="33.1" y="30.9">EMMC_D3</text>
<text x="33.1" y="33.4">EMMC_D4</text>
<text x="33.1" y="35.9">EMMC_D5</text>
<text x="44.5" y="30.9">6</text>
<text x="44.5" y="33.4">6</text>
<text x="44.5" y="35.9">6</text>
<text x="81.3" y="35.9">FSPI_D0</text>
<text x="92.8" y="35.9">6</text>
<text x="33.1" y="38.5">EMMC_D6</text>
<text x="33.1" y="41">EMMC_D7</text>
<text x="44.5" y="38.5">6</text>
<text x="44.5" y="41">6</text>
<text x="81.3" y="38.5">FSPI_D1</text>
<text x="81.3" y="41">FSPI_D2</text>
<text x="92.8" y="38.5">6</text>
<text x="92.8" y="41">6</text>
<text x="33.1" y="46.1">EMMC_CMD</text>
<text x="45.8" y="46.1">6</text>
<text x="81.3" y="43.6">FSPI_D3</text>
<text x="92.8" y="43.6">6</text>
<text x="33.1" y="51.2">EMMC_CLK</text>
<text x="33.6" y="54">EMMC_STRB</text>
<text x="45.8" y="51.2">6</text>
<text x="47.5" y="54">6</text>
<text x="81.3" y="48.6">FSPI_CSN0</text>
<text x="81.3" y="53.7">FSPI_CLK</text>
<text x="94" y="53.7">6</text>
<text x="95.3" y="48.6">6</text>
<text x="79.3" y="83.1">EMMC_D0</text>
<text x="79.3" y="85.7">EMMC_D1</text>
<text x="79.3" y="88.2">EMMC_D2</text>
<text x="79.3" y="93.3">EMMC_D4</text>
<text x="79.3" y="90.8">EMMC_D3</text>
<text x="79.3" y="95.8">EMMC_D5</text>
<text x="79.3" y="98.4">EMMC_D6</text>
<text x="79.3" y="100.9">EMMC_D7</text>
<text x="79.3" y="106">EMMC_CMD</text>
<text x="79.3" y="111.1">EMMC_CLK</text>
<text x="79.3" y="116.2">EMMC_RST</text>
<text x="36.1" y="126.3">EMMC_STRB</text>
<text x="8.2" y="177.1">FSPI_CSN0</text>
<text x="8.2" y="182.2">FSPI_D1</text>
<text x="76.8" y="182.2">FSPI_D3</text>
<text x="8.2" y="187.3">FSPI_D2</text>
<text x="76.8" y="187.3">FSPI_CLK</text>
<text x="76.8" y="192.4">FSPI_D0</text>
<text x="135.2" y="202.5">FSPI_D2</text>
<text x="175.8" y="202.5">FSPI_D3</text>
</g>
<g font-size="2.3" fill="#003f7f">
<text x="227.4" y="23.8">NC2</text>
<text x="239.8" y="21.6" transform="rotate(-90 239.8 21.6)">RFU1</text>
<text x="242.3" y="21.6" transform="rotate(-90 242.3 21.6)">RFU2</text>
<text x="244.9" y="21.6" transform="rotate(-90 244.9 21.6)">RFU3</text>
<text x="247.4" y="21.6" transform="rotate(-90 247.4 21.6)">RFU4</text>
<text x="249.9" y="21.6" transform="rotate(-90 249.9 21.6)">RFU5</text>
<text x="252.5" y="21.6" transform="rotate(-90 252.5 21.6)">RFU6</text>
<text x="255" y="21.6" transform="rotate(-90 255 21.6)">RFU7</text>
<text x="257.6" y="21.6" transform="rotate(-90 257.6 21.6)">RFU8</text>
<text x="260.1" y="21.6" transform="rotate(-90 260.1 21.6)">RFU9</text>
<text x="266.7" y="23.8">NC194</text>
<text x="266.7" y="21.3">NC195</text>
<text x="266.7" y="18.8">NC196</text>
<text x="227.4" y="26.4">NC8</text>
<text x="227.4" y="28.9">NC9</text>
<text x="266.7" y="28.9">NC191</text>
<text x="266.7" y="26.4">NC193</text>
<text x="227.4" y="31.5">NC10</text>
<text x="227.4" y="34">NC11</text>
<text x="266.7" y="34">NC184</text>
<text x="266.7" y="31.5">NC190</text>
<text x="227.4" y="36.5">NC12</text>
<text x="227.4" y="39.1">NC13</text>
<text x="227.4" y="41.6">NC14</text>
<text x="266.7" y="41.6">NC182</text>
<text x="266.7" y="36.5">NC183</text>
<text x="227.4" y="46.7">NC15</text>
<text x="266.7" y="46.7">NC180</text>
<text x="266.7" y="44.2">NC181</text>
<text x="227.4" y="49.2">NC21</text>
<text x="227.4" y="51.8">NC22</text>
<text x="266.7" y="51.8">NC178</text>
<text x="266.7" y="49.2">NC179</text>
<text x="227.4" y="54.3">NC23</text>
<text x="227.4" y="56.9">NC24</text>
<text x="227.4" y="59.4">NC25</text>
<text x="266.7" y="59.4">NC175</text>
<text x="266.7" y="56.9">NC176</text>
<text x="266.7" y="54.3">NC177</text>
<text x="227.4" y="61.9">NC26</text>
<text x="227.4" y="64.5">NC27</text>
<text x="266.7" y="64.5">NC171</text>
<text x="266.7" y="61.9">NC174</text>
<text x="227.4" y="67">NC28</text>
<text x="266.7" y="67">NC169</text>
<text x="227.4" y="72.1">NC29</text>
<text x="227.4" y="74.6">NC31</text>
<text x="266.7" y="77.2">NC167</text>
<text x="266.7" y="74.6">NC168</text>
<text x="227.4" y="79.7">NC35</text>
<text x="227.4" y="82.3">NC36</text>
<text x="266.7" y="82.3">NC165</text>
<text x="266.7" y="79.7">NC166</text>
<text x="100.4" y="84.8">DATA0</text>
<text x="100.4" y="87.3">DATA1</text>
<text x="100.4" y="89.9">DATA2</text>
<text x="116.9" y="89.9">VCCQ3</text>
<text x="116.9" y="87.3">VCCQ2</text>
<text x="116.9" y="84.8">VCCQ1</text>
<text x="227.4" y="84.8">NC37</text>
<text x="227.4" y="87.3">NC38</text>
<text x="227.4" y="89.9">NC39</text>
<text x="266.7" y="89.9">NC162</text>
<text x="266.7" y="87.3">NC163</text>
<text x="266.7" y="84.8">NC164</text>
<text x="100.4" y="92.4">DATA3</text>
<text x="100.4" y="95">DATA4</text>
<text x="116.9" y="95">VCCQ5</text>
<text x="116.9" y="92.4">VCCQ4</text>
<text x="227.4" y="92.4">NC40</text>
<text x="227.4" y="95">NC41</text>
<text x="266.7" y="95">NC157</text>
<text x="266.7" y="92.4">NC161</text>
<text x="100.4" y="97.5">DATA5</text>
<text x="100.4" y="100">DATA6</text>
<text x="118.2" y="100">VCC1</text>
<text x="227.4" y="97.5">NC42</text>
<text x="266.7" y="100">NC155</text>
<text x="266.7" y="97.5">NC156</text>
<text x="100.4" y="102.6">DATA7</text>
<text x="100.4" y="107.7">CMD</text>
<text x="118.2" y="107.7">VCC4</text>
<text x="118.2" y="105.1">VCC3</text>
<text x="118.2" y="102.6">VCC2</text>
<text x="227.4" y="102.6">NC43</text>
<text x="227.4" y="105.1">NC44</text>
<text x="227.4" y="107.7">NC45</text>
<text x="266.7" y="107.7">NC154</text>
<text x="100.4" y="112.7">CLK</text>
<text x="118.2" y="112.7">VSS1</text>
<text x="227.4" y="110.2">NC46</text>
<text x="227.4" y="112.7">NC54</text>
<text x="266.7" y="112.7">NC152</text>
<text x="266.7" y="110.2">NC153</text>
<text x="100.4" y="117.8">RST_n</text>
<text x="118.2" y="115.3">VSS2</text>
<text x="118.2" y="117.8">VSS3</text>
<text x="227.4" y="115.3">NC55</text>
<text x="227.4" y="117.8">NC56</text>
<text x="266.7" y="117.8">NC142</text>
<text x="266.7" y="115.3">NC143</text>
<text x="100.4" y="122.9">VDDi</text>
<text x="118.2" y="120.4">VSS4</text>
<text x="118.2" y="122.9">VSS5</text>
<text x="118.2" y="125.4">VSS6</text>
<text x="227.4" y="122.9">NC57</text>
<text x="227.4" y="125.4">NC58</text>
<text x="266.7" y="125.4">NC140</text>
<text x="266.7" y="120.4">NC141</text>
<text x="100.4" y="128">Data Strobe</text>
<text x="116.9" y="130.5">VSSQ1</text>
<text x="227.4" y="128">NC59</text>
<text x="227.4" y="130.5">NC68</text>
<text x="266.7" y="130.5">NC138</text>
<text x="266.7" y="128">NC139</text>
<text x="100.4" y="133.1">VSF1</text>
<text x="100.4" y="135.6">VSF2</text>
<text x="116.9" y="135.6">VSSQ3</text>
<text x="116.9" y="133.1">VSSQ2</text>
<text x="227.4" y="133.1">NC69</text>
<text x="227.4" y="135.6">NC70</text>
<text x="266.7" y="135.6">NC128</text>
<text x="266.7" y="133.1">NC129</text>
<text x="100.4" y="138.1">VSF3</text>
<text x="100.4" y="140.7">VSF4</text>
<text x="116.9" y="138.1">VSSQ4</text>
<text x="116.9" y="140.7">VSSQ5</text>
<text x="227.4" y="140.7">NC71</text>
<text x="227.4" y="143.2">NC72</text>
<text x="266.7" y="138.1">NC127</text>
<text x="227.4" y="145.8">NC73</text>
<text x="227.4" y="148.3">NC82</text>
<text x="266.7" y="148.3">NC125</text>
<text x="266.7" y="145.8">NC126</text>
<text x="227.4" y="150.8">NC83</text>
<text x="227.4" y="153.4">NC84</text>
<text x="266.7" y="155.9">NC114</text>
<text x="266.7" y="153.4">NC115</text>
<text x="266.7" y="150.8">NC124</text>
<text x="227.4" y="158.5">NC85</text>
<text x="227.4" y="161">NC86</text>
<text x="266.7" y="158.5">NC113</text>
<text x="227.4" y="163.5">NC96</text>
<text x="227.4" y="166.1">NC97</text>
<text x="266.7" y="166.1">NC111</text>
<text x="266.7" y="163.5">NC112</text>
<text x="227.4" y="168.6">NC98</text>
<text x="266.7" y="173.7">NC100</text>
<text x="266.7" y="171.2">NC101</text>
<text x="266.7" y="168.6">NC110</text>
<text x="36.9" y="178.8">CS</text>
<text x="55.9" y="178.8">VCC</text>
<text x="268" y="176.2">NC99</text>
<text x="36.9" y="183.9">DO(D1)</text>
<text x="49.6" y="183.9">HOLD(D3)</text>
<text x="36.9" y="188.9">WP(D2)</text>
<text x="55.9" y="188.9">CLK</text>
<text x="36.9" y="194">VSS</text>
<text x="49.3" y="194.4" transform="rotate(-90 49.3 194.4)">EPAD</text>
<text x="52.1" y="194">DI(D0)</text>
</g>
<g font-size="2.3" fill="#01ff00">
<text x="66.1" y="118.7">DNP</text>
<text x="83.9" y="141.6">DNP</text>
</g>
<g font-size="1.8">
<text x="31.7" y="1.9">5</text>
<text x="90.1" y="1.9">4</text>
<text x="148.5" y="1.9">3</text>
<text x="206.8" y="1.9">2</text>
<text x="265.2" y="1.9">1</text>
<text x=".7" y="29.8">D</text>
<text x="295.1" y="29.8">D</text>
<text x=".7" y="80.9">C</text>
<text x="295.1" y="80.9">C</text>
<text x=".7" y="132.1">B</text>
<text x="295.1" y="132.1">B</text>
<text x=".7" y="183.3">A</text>
<text x="295.1" y="183.3">A</text>
<text x="31.7" y="209.2">5</text>
<text x="90.1" y="209.2">4</text>
<text x="148.5" y="209.2">3</text>
<text x="206.8" y="209.2">2</text>
<text x="265.2" y="209.2">1</text>
</g>
</svg>
